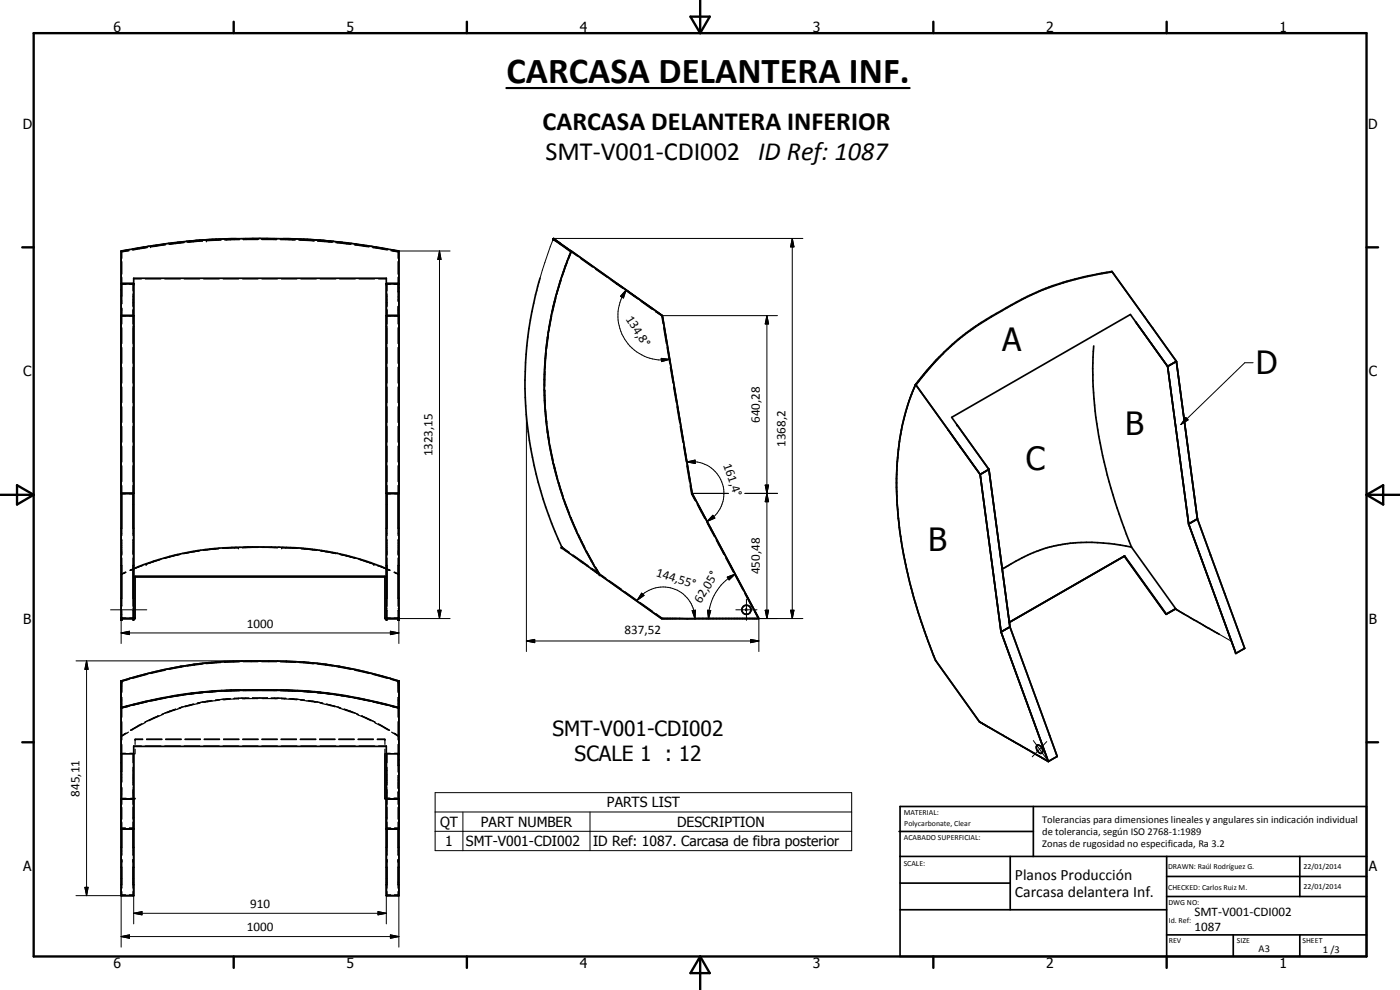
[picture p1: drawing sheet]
<svg xmlns="http://www.w3.org/2000/svg" width="420mm" height="297mm" viewBox="0 0 420 297" stroke-linecap="round" stroke-linejoin="round" font-family="sans-serif">
<g fill="none" stroke="#000" stroke-width=".51">
<path d="M55.9 72.4a272.6 272.6 0 0 1 44.2 0M69.4 71.6a196.7 196.7 0 0 0-33 3.7v110.3h4.1v-12.7h75v12.7h4.2v-110.3a196.1 196.1 0 0 0-33.1-3.7M166 71.8l5.3 3.7M166.1 71.5v.1M166.1 71.6l.2 .1M166.2 71.6l5.2 3.7M170.2 78.5l-1.1 2.9M170.8 77l-2.2 5.9M171.3 75.5h.1M171.4 75.3l13.8 9.8M171.4 75.3l-.1 .2M171.4 75.3l-1.1 3"/>
<path d="M36.4 94.7h3.7M40.1 85.1h-3.5v3.7M115.9 94.7h3.8M115.9 85.1h3.8M119.5 85.1v2.4M162.1 83.4a114.1 114.1 0 0 0 6.5 80.7M164.5 99.8l-.2 1.5M164.8 98.2l-1.2 9.4M165.7 93.6l-1.1 6M166.1 91.9l-.4 1.5M168.2 84.2l-2.2 7.8-1.2 6.1M168.7 82.7l-1.9 6.3"/>
<path d="M185.2 85.1l13.6 9.6M185.2 85.1l5.2 3.7M192 89.9l6.8 4.8M198.8 94.7l8.9 53.3M342 98.2l6.1 8.5M163.4 113.8v3.3M163.4 117v3.3M163.4 110.8v3.1M163.5 109.1v1.6M163.6 107.5l-.2 4.7M164.1 102.8l-.3 3.1M273.1 119.4a67.8 67.8 0 0 0-3.7 17.9"/>
<path d="M273.6 118.3l-.4 1M274 117.3l-1.2 3M274.7 115.5l-.8 1.9M274.8 115.4l19.4 27M274.8 115.4l-.1 .1M274.8 115.4l-.4 .9M279.6 109.6l-4.9 5.9M281.3 107.8l-6.5 7.6M328.2 103.8a122 122 0 0 0 6.4 46.6l5 13.8M349.2 108.3l1.2 1.6M350.4 109.9l-11.2-15.5-53.6 30.8 11.2 15.6M350.4 109.9l6.3 47.3"/>
<path d="M353 108.4l-19.3-27a85.2 85.2 0 0 0-34.7 12.7 68.2 68.2 0 0 0-18.9 15M353 108.4l6.4 47.3M353 108.4l-2.6 1.5M163.4 120.1l.7 7.9M163.5 121.7l.1 1.6M163.8 125l1.2 9.4 1 4.6M164.1 128.1l.4 3.1M165 134.3l1 4.6M166 138.9l.8 3.1M269.4 137.4l-.2 2.5M269.5 136.2l-.4 7.5M270.8 127.8l-1.3 8.3"/>
<path d="M271.6 124.5l-.6 2.2M272.1 122.5l-.3 1.1M272.5 121.3l-.3 1.1M284.6 128.9l9.6 13.5zM36.4 148h3.7M36.6 148v10.5M39.9 148v10.5M115.9 148h3.8M116.2 148v10.5M119.5 148v10.5M166.8 142l1.8 6.1M167.2 143.6l.5 1.5"/>
<path d="M167.6 145l1 3.1M168.6 148.1l3.3 8.9M168.6 148.1l1.6 4.5M170.1 152.5l1.8 4.5M171.9 157l.6 1.4M172.5 158.4l2.1 4.3M172.5 158.4l2.7 5.7M207.7 148l20 37.6h-23.8M207.7 148l16.8 31.5M269.1 143.6v2.6M269.1 146.1l.1 4.1M269.1 147.6v1.2"/>
<path d="M269.2 150.1l.1 1.4M269.3 151.4l.1 1.5M269.4 152.8l.9 8.2M269.5 154.1l1.2 9.7M294.2 142.4l6.2 47.2M296.8 140.8l-2.6 1.6M296.8 140.8l6.3 47.3M356.7 157.2l14.2 38.8M356.9 157.1l-.2 .1M359.4 155.7l14.1 38.8M359.4 155.7h-.2M359.4 155.7l-2.7 1.5"/>
<path d="M36.6 169.7v9.8M39.9 169.7v9.8M40.1 170.6a86.9 86.9 0 0 1 33.7-6.5l9.9 .1 8.6 .4a82 82 0 0 1 23.6 6M40.5 173.1h75M116.2 169.7v9.8M119.5 169.7v9.8M168.5 164.3l11.4 8.1M174.5 162.7l.7 1.4M175.2 164.1l3.1 5.6M176.7 166.9l1.6 2.8M178.3 169.7l1.6 2.7M179.9 172.4l18.6 13.2h5.5"/>
<path d="M270.7 163.7l1.1 5.7M271 165.1l.5 2.9M271.5 168.1l1.6 7.1M272.4 172.3l1.1 4.3M273.5 176.6l.8 2.9M273.5 176.5l.8 3M274.3 179.5l.4 1.4M274.3 179.5l1.3 4.3M337.5 166.8l-34.6 19.9M337.5 166.8l12.5 17.5M339.6 164.2a53.2 53.2 0 0 0-22-.6l-.7 .1a44.3 44.3 0 0 0-14.7 6.2l-1.4 .8M339.6 164.2l13.2 18.4"/>
<path d="M364.9 179.6l6 16.4M36.6 185.6h.1M40.1 185.6v-102.1h75.8v102.1M40.1 185.4h.4M115.5 185.4h.4M119.5 185.6h.1M209.7 185.6h-3.5M275.1 182.3l.5 1.5M275.6 183.8l2.9 8.6M276 185.2l2.5 7.2M278.5 192.4l2.3 5.8 13.2 18.4 .7 .4M300.4 189.6l14.2 38.9"/>
<path d="M303.1 188.1l14.2 38.8M303.1 188.1l-2.7 1.5M352.8 182.6l13.2 7.7M352.8 182.6l-2.8 1.7M370.7 196h.2M373.5 194.5l-2.6 1.5M36.4 204.3a118.9 118.9 0 0 1 27.1-5.5 169.9 169.9 0 0 1 38.3 1.1l7.7 1.6 10.2 2.8v64.4h-3.8v-44.8h-75.8v44.8h-3.7zM36.4 212.3a134.2 134.2 0 0 1 35.6-5.3h12.5a133.6 133.6 0 0 1 35.2 5.3M58.7 207.9l-2.6 .4M58.7 207.9l-11 1.8-11.3 2.7M69.4 207.2l-10.7 .7M69.4 207.2h17.2"/>
<path d="M71.2 207.1l-1.8 .1M84.8 207.1l1.8 .1M86.6 207.2l3.4 .1a141 141 0 0 1 29.7 5.1M86.6 207.2l6.6 .4 7.3 .8M294.7 217l1.5 .9M294.7 217l3.1 1.8M296.6 218.1l5.4 3.1M299.4 219.7l11.8 6.8M36.4 239.8h3.7M40.1 226.2h-3.5v5.2M40.1 239.6h.4M115.5 226.2v13.4h.4"/>
<path d="M115.9 239.8h3.8M115.9 226.2h3.8M119.5 226.2v3.5M302.7 221.6l2.2 1.3M306.2 223.6l1.3 .8M308.1 224.7l6.5 3.8M311.2 223.7a1.44 1.44 0 0 1 1.5 .6 1.44 1.44 0 0 1-.1 1.7 1.62 1.62 0 0 1-1.4-2.3zM311.6 226.7l3 1.8M312.3 222.2l2.3 6.3M314.8 228.4l-.2 .1M317.3 226.9l-.2 .1M317.3 226.9l-2.7 1.6"/>
<path d="M36.4 248.7h3.7M36.6 248.7v5.6M39.9 248.7v5.6M115.9 248.7h3.8M116.2 248.7v5.6M119.5 248.7v5.6M269.8 249.5h40.3M270.1 242h140v45h-140zM270.1 257h140M303.2 257v16M310.1 242v15M350.1 257v30"/>
<path d="M390.1 257v12M36.6 260.2v5.3M39.9 260.2v5.3M116.2 260.2v5.3M119.5 260.2v5.3M270.1 265h33.1M270.1 273h80M350.1 269h60M350.1 263h60M350.1 280.5h60M370.1 280.5v6.5M390.1 280.5v6.5"/>
<circle cx="224" cy="183" r="1.37"/>
</g>
<g fill="none" stroke="#000" stroke-width=".35">
<path d="M36.4 75.5l2.2-.4-2.2 .4M36.6 78.5v3.8M38.8 75.2l-2.2 .4v1.9M38.9 74.8l-2.5 .5M43.8 74.2l-4.1 .7M44.1 74.2l-4.4 .7M44.2 74.3l-4.4 .7M45.5 73.8l-5.3 .8M49.6 73.3l-4.4 .7 4.4-.6M49.7 73.4l-4.4 .7M50.7 73.2l4.4-.5zM52 72.9l-5.2 .7"/>
<path d="M55.3 72.8l-4.5 .5M55.9 72.4l-2.6 .3M60.7 72.2l-4.5 .4M60.8 72.3l-4.4 .4M66.3 71.9l-4.5 .2 4.5-.2M66.4 72.1l-4.5 .2M70.4 71.8l-3 .1 4.5-.1M71.9 71.8h-1.2M71.9 71.9l-4.4 .1M73 71.8h4.5M73.9 71.6h-2.8M74.8 71.8h-1.8"/>
<path d="M75.2 71.6h5.6M77.5 71.9h-4.5M78.6 71.9h4.4M78.6 71.8h4.4M81.4 71.8h1.6M82.2 71.6h2.8M84.1 71.9l4.5 .1M84.1 71.8l4.5 .1-4.5-.1M89.7 72.1l4.4 .2M89.7 71.9l4.5 .2-4.5-.2M95.3 72.3l4.4 .4M95.3 72.2l4.5 .4"/>
<path d="M100.1 72.4l2.6 .3M100.8 72.8l4.4 .5M100.9 72.7l4.5 .5zM104 72.9l5.3 .7M106.3 73.4l4.4 .7M106.5 73.4l4.4 .6-1.4-.2M106.5 73.3l2.9 .4M110.6 73.8l5.2 .8M111.8 74.3l4.4 .7M116.4 74.9l-4.4-.7 4.4 .7M117.1 74.8l2.6 .5M117.3 75.2l2.2 .4v1.9"/>
<path d="M119.5 78.5v3.8M119.7 75.5l-2.2-.4 2.2 .4M166.1 71.5v.1M166.1 71.6l.2 .1M166.2 71.6l2.1 1.5M169.3 73.8l2.1 1.5M170.3 78.7l-1.6 4.3M171.4 75.5v.1M171.4 75.6h.1M171.5 75.6l1.8 1.3M171.5 75.6l-.9 2.1M174.2 77.6l3.6 2.5"/>
<path d="M36.4 85.1h.1M36.5 85.1h.1M36.6 83.2v1.9M36.6 88.8v2.4M36.6 92.4v4.8M36.6 98.3v4.8M36.6 85.3h1.1M36.6 94.8h1.1M38.8 94.8h1.1M38.9 85.3h1.2M39.9 85.3v1.9M39.9 88.2v3.8"/>
<path d="M39.9 92.9v4.3M39.9 98.3v4.8M39.9 85.3h.1M39.9 98h.1M39.9 90.8h.1M40 85.3h.1M40 98h.1M40 90.8h.1M40.1 83.7h2.3M43.6 83.7h4.7M49.4 83.7h4.7M55.3 83.7h4.6"/>
<path d="M61.1 83.7h4.7M67 83.7h4.6M72.8 83.7h4.6M78.6 83.7h4.7M84.4 83.7h4.7M90.3 83.7h4.6M96.1 83.7h4.7M101.9 83.7h4.7M107.8 83.7h4.6M113.6 83.7h2.3M115.9 85.3h.1M115.9 98h.1"/>
<path d="M115.9 90.8h.1M115.9 85.3h1.2M116.1 85.3h.1M116.1 98h.1M116.1 90.8h.1M116.2 85.3v1.9M116.2 88.2v3.8M116.2 92.9v4.3M116.2 98.3v4.8M116.2 94.8h1.1M118.3 85.3h1.2M118.4 94.8h1.1"/>
<path d="M119.5 83.2v1.9M119.5 87.5v3M119.5 91.9v5.3M119.5 98.3v4.8M119.6 85.1h.1M165.6 94.9l-.8 4.3M166.9 89.4l-1.1 4.4M168.4 84l-1.2 4.3M178.7 80.8l3.7 2.5M183 83.5l-.2 .2M183.3 84l1.8 1.3M185.1 85.3l1.8 1.2"/>
<path d="M185.1 85.2v.1M185.2 85.1h.1M185.2 85.1l1.2 .8M185.2 85.1l1.8 1.3M187.5 86.7l1.7 1.2M187.8 87.2l3.6 2.5M187.9 87l4 2.8M189.7 88.3l.5 .3M192.3 90.3l3.6 2.6M192.4 90.2l3.7 2.6M192.8 90.4l3.4 2.5M196.8 93.5l1.8 1.3 .4 2.4"/>
<path d="M197 93.4l1.8 1.3M197.1 93.5l1.7 1.2M198.8 94.7l.4 2.4M199.2 98.3l.8 4.8M199.4 98.3l.8 4.7M333.7 81.4l.1 .3a83.5 83.5 0 0 0-26.9 8.2 108.4 108.4 0 0 0-18.2 11.2l-.8 .7a80.9 80.9 0 0 0-12.9 13.7l-.2-.1M36.6 104.3v4.7M36.6 110.2v4.7M36.6 116.1v4.7M39.9 104.3v4.7M39.9 110.2v4.7M39.9 116.1v4.7"/>
<path d="M116.2 104.3v4.7M116.2 110.2v4.7M116.2 116.1v4.7M119.5 104.3v4.7M119.5 110.2v4.7M119.5 116.1v4.7M163.5 117.1l.1 4.4M163.6 111.5l-.1 4.5M163.9 105.9l-.3 4.5M164.6 100.4l-.6 4.4M200.2 104.3l.8 4.7M200.4 104.2l.8 4.7"/>
<path d="M201.2 110.2l.8 4.7M201.4 110.1l.7 4.8M202.1 116.1l.9 4.8M202.3 116l.8 4.8M36.6 122v4.7M36.6 127.9v4.8M36.6 133.9v4.7M36.6 139.7v4.8M39.9 122v4.7M39.9 127.9v4.8M39.9 133.9v4.7M39.9 139.7v4.8"/>
<path d="M116.2 122v4.7M116.2 127.9v4.8M116.2 133.9v4.7M116.2 139.7v4.8M119.5 122v4.7M119.5 127.9v4.8M119.5 133.9v4.7M119.5 139.7v4.8M163.7 122.7l.5 4.4M164.3 128.2l.6 4.5M165.1 133.8l.9 4.4M166.3 139.2l1.1 4.4"/>
<path d="M203.1 122l.9 4.8M203.4 122l.8 4.7M204.1 127.9l.8 4.8M204.3 127.9l.8 4.7M205.1 133.9l.8 4.7M205.3 133.8l.9 4.8M206.1 139.8l.8 4.7M206.3 139.7l.8 4.8M36.6 145.7v2.3M36.6 158.5v2.2M36.6 148.1h1.1M38.8 148.1h1.1"/>
<path d="M39.9 145.7v2.3M39.9 158.5v2.2M39.9 151.4h.1M40 151.4h.1M115.9 151.4h.1M116.1 151.4h.1M116.2 145.7v2.3M116.2 158.5v2.2M116.2 148.1h1.1M118.4 148.1h1.1M119.5 145.7v2.3M119.5 158.5v2.2"/>
<path d="M167.7 144.7l1.3 4.2M169.4 150l1.5 4.2M171.4 155.2l1.7 4.1M207.1 145.7l.4 2.4M207.3 145.7l.4 2.3M207.5 148.1l1.2 2.2M207.7 148v.1M207.7 148l-.2 .1M207.7 148l1.2 2.2M209.2 151.4l2.3 4.2M209.5 151.3l2.2 4.3M212.1 156.7l2.3 4.3"/>
<path d="M212.3 156.6l2.3 4.3M36.6 161.8v4.5M36.6 167.4v2.3M36.6 179.5v2.4M37.7 171.7l-1.3 .7M37.7 171.6l-1.1 .6M39.9 161.8v4.5M39.9 167.4v2.3M39.9 179.5v2.4M40.1 170.6l-1.2 .5M42.7 169.7l-3.6 1.5M48.3 167.8l-4.5 1.5"/>
<path d="M54 166.4l-4.6 1.1M59.8 165.3l-4.7 .8M65.6 164.6l-4.6 .5M71.5 164.3l-4.7 .2M77.4 164.3h-4.7M78.6 164.3h4.7M84.5 164.3l4.7 .2M90.4 164.6l4.7 .5M96.3 165.3l4.6 .8M102.1 166.4l4.5 1.1M107.7 167.8l4.5 1.5M113.3 169.7l3.6 1.5"/>
<path d="M115.9 170.6l1.2 .5M116.2 161.8v4.5M116.2 167.4v2.3M116.2 179.5v2.4M118.3 171.7l1.4 .7M118.3 171.6l1.2 .6M119.5 161.8v4.5M119.5 167.4v2.3M119.5 179.5v2.4M168.6 164.1l2.3 1.6M172 166.5l4.6 3.3M173.6 160.3l1.9 4"/>
<path d="M176.1 165.4l2.1 3.9M177.7 170.6l2.2 1.6M178.8 170.2l1.1 2M179.9 172.2l1.9 1.3M181 172.9l-.2 .2M182.7 174.2l3.8 2.6M187.4 177.5l3.8 2.6M215 162.1l2.2 4.2M215.2 162l2.3 4.3M217.8 167.4l2.3 4.3M218 167.3l2.3 4.3M220.7 172.8l2.3 4.2"/>
<path d="M220.9 172.7l2.3 4.3M223.5 178.1l2.3 4.3M223.7 178.1l2.3 4.3M360.8 167.9l-.1 .1M363.3 166.5l-.1 .1M36.4 181.6h.1M36.4 184.3h.1M36.5 181.6h.1M36.5 184.3h.1M36.6 183.1v2.5M36.6 185.4h1.1M38.9 185.4h1.2"/>
<path d="M39.9 183.1v2.5M39.9 182.7h.1M39.9 183.3h.1M40 182.7h.1M40 183.3h.1M60.7 199.3l-4.5 .6M66.2 198.8l-4.4 .3M71.8 198.6l-4.4 .2M73 198.5h4.5M78.6 198.5h4.5M84.2 198.6l4.5 .2M89.8 198.8l4.5 .4"/>
<path d="M95.4 199.3l4.5 .6M115.9 182.7h.1M115.9 185.4h1.2M115.9 183.3h.1M116.1 182.7h.1M116.1 183.3h.1M116.2 183.1v2.5M118.3 185.4h1.2M119.5 183.1v2.5M119.5 182.7h.1M119.5 183.3h.1M119.6 182.7h.1"/>
<path d="M119.6 183.3h.1M192.1 180.8l3.8 2.6M196.8 184.1l1.8 1.4M198.6 185.5l-.1 .1M222.7 185.6h1.6M224.1 182.8l-.2-.1-.2 .3 .4 .2M226.4 183.4l1.1 2.2h-1.6M226.6 183.4l1.1 2.2M36.6 209.3v5.9M36.6 216.5v5.5M38.6 211.8l-2.2 .5M38.6 219.7l-2 1.2"/>
<path d="M38.7 203.8l-2.1 .7v3.2M38.8 211.9l-2.2 .6M38.9 211.8l-2.5 .6M42.5 217.2l-3.4 1.9M43.6 216.8l-4.1 2.3M44 210.4l-4.4 1.1M44.1 202.4l-4.3 1.1M44.2 210.6l-4.4 1M45.2 210.2l-5 1.3M47.5 214.8l-4 1.9M48.9 214.4l-4.2 1.9M49.5 209.3l-4.4 .9"/>
<path d="M49.6 201.1l-4.4 1M49.6 209.5l-4.3 .9M51.6 209l-5.1 1M52.7 212.8l-4.2 1.6M54.4 212.4l-4.4 1.5M55.1 208.4l-4.5 .7M55.1 200l-4.4 .9M55.1 208.5l-4.4 .8M55.5 208.4l-2.6 .4M58.1 211.2l-4.3 1.2M60 210.9l-4.5 1.2M60.6 207.7l-4.4 .5"/>
<path d="M60.7 207.8l-4.4 .6M63.5 210.2l-4.3 .8M65.8 210.1l-4.6 .6M66.2 207.3l-4.4 .3M66.3 207.4l-4.5 .3M69.1 209.6l-4.4 .5M71.2 207.1h2.7M71.6 209.7l-4.6 .3M71.8 207.1l-4.5 .1M71.9 207.3l-4.5 .1M73 207.2h10M74.7 209.5h-4.5"/>
<path d="M75.8 209.4h4.5M77.4 209.6h-4.6M77.5 207l-4.5 .1M78.6 207l4.5 .1M78.6 209.6h4.7M81.4 209.5h4.4M82.1 207.1h2.7M84.2 207.3l4.5 .1M84.2 207.1l4.5 .1M84.4 209.7l4.7 .3M86.9 209.6l4.5 .5M89.8 207.4l4.4 .3"/>
<path d="M89.8 207.3l4.5 .3M90.2 210.1l4.7 .6M92.5 210.2l4.4 .8M95.3 207.8l4.5 .6M95.5 207.7l4.4 .5M96 210.9l4.5 1.2M98 211.2l4.3 1.2M100.5 208.4l2.6 .4M100.9 208.5l4.4 .8M101 200l4.4 .9M101 208.4l4.4 .7M101.7 212.4l4.4 1.5"/>
<path d="M103.3 212.8l4.2 1.6M104.4 209l5.1 1M106.4 209.5l4.4 .9M106.5 201.1l4.3 1M106.5 209.3l4.4 .9M107.1 214.4l4.3 1.9M108.5 214.8l4.1 1.9M110.8 210.2l5.1 1.3M111.9 210.6l4.3 1M111.9 202.4l4.3 1.1M112 210.4l4.4 1.1M112.4 216.8l4.1 2.3"/>
<path d="M113.6 217.2l3.3 1.9M117.2 211.8l2.5 .6M117.3 211.9l2.2 .6M117.3 203.8l2.2 .7v3.2M117.5 211.8l2.2 .5M117.5 219.7l2 1.2M119.5 209.3v5.9M119.5 216.5v5.5M36.4 239.5h.1M36.5 239.5h1.4M36.6 226.1h1.1M36.6 223.4v2.8"/>
<path d="M36.6 231.4v3.3M36.6 236.3v5M36.6 239.6h1.1M37.7 220l-1.3 .9M38.9 226.1l1.2 .1M38.9 239.6h1.2M39.2 239.5h1.3M39.9 236.4h.1M39.9 226.2v2.7M39.9 230.2v5.4M39.9 236.9v4.4M40 236.4h.1"/>
<path d="M40.5 224.8v1.4M40.5 221.9h2.3M42.4 223.8l-2.3 .1M42.8 221.8h-2.3v1.6M43.6 223.8h4.7M44 221.9h4.6M44 221.8h4.6M49.4 223.8h4.7M49.7 221.9h4.7M49.7 221.8h4.7M55.3 223.8h4.6M55.5 221.9h4.6"/>
<path d="M55.5 221.8h4.6M61.1 223.8h4.7M61.3 221.9h4.6M61.3 221.8h4.6M67 223.8h4.6M67.1 221.9h4.6M67.1 221.8h4.6M72.8 223.8h4.6M72.8 221.9h4.7M72.8 221.8h4.7M78.6 223.8h4.7M78.6 221.9h4.6"/>
<path d="M78.6 221.8h4.6M84.4 221.9h4.6M84.4 221.8h4.6M84.4 223.8h4.7M90.1 221.9h4.7M90.1 221.8h4.7M90.3 223.8h4.6M95.9 221.9h4.6M95.9 221.8h4.6M96.1 223.8h4.7M101.7 221.9h4.6M101.7 221.8h4.6"/>
<path d="M101.9 223.8h4.7M107.5 221.9h4.5M107.5 221.8h4.5M107.8 223.8h4.6M113.2 221.9h2.3M113.2 221.8h2.3v1.6M113.6 223.8l2.3 .1M115.5 239.5h1.4M115.5 224.8v1.4M115.9 236.4h.1M115.9 239.6h1.2M116.1 236.4h.1"/>
<path d="M116.2 226.2v2.7M116.2 230.2v5.4M116.2 236.9v4.4M116.2 239.6h1.1M117.1 226.1l-1.2 .1M118.1 239.5h1.6M118.3 226.1h1.2M118.3 220l1.4 .9M118.3 239.6h1.2M118.4 239.6h1.1M119.5 223.4v2.8M119.5 229.7v1.9"/>
<path d="M119.5 232.7v3.9M119.5 237.6v3.7M119.6 226.2h.1M36.6 248.5h1.1M36.6 242.2v3.6M36.6 246.7v1.8M36.6 248.6v.1M36.6 254.3v2.4M36.6 257.9v2.3M38.8 248.5h1.1M39.9 245.4h.1M39.9 242.2v3.6"/>
<path d="M39.9 246.7v1.8M39.9 248.6v.1M39.9 254.3v2.4M39.9 257.9v2.3M40 245.4h.1M115.9 245.4h.1M116.1 245.4h.1M116.2 248.5h1.1M116.2 242.2v3.6M116.2 246.7v1.8M116.2 248.6v.1M116.2 254.3v2.4"/>
<path d="M116.2 257.9v2.3M118.4 248.5h1.1M119.5 242.2v3.6M119.5 246.7v1.8M119.5 248.6v.1M119.5 254.3v2.4M119.5 257.9v2.3M36.4 263.6h.1M36.4 266.4h.1M36.5 263.6h.1M36.5 266.4h.1M36.6 267.5v1h1.1"/>
<path d="M36.6 265.5v1M39.9 267.5v1h-1.1M39.9 263.7h.1M39.9 265.5v1M39.9 264.7h.1M39.9 265.3h.1M40 263.7h.1M40 264.7h.1M40 265.3h.1M115.9 263.7h.1M115.9 264.7h.1M115.9 265.3h.1"/>
<path d="M116.1 263.7h.1M116.1 264.7h.1M116.1 265.3h.1M116.2 267.5v1h1.1M116.2 265.5v1M119.5 267.5v1h-1.1M119.5 265.5v1M119.5 264.7h.1M119.5 265.3h.1M119.6 264.7h.1M119.6 265.3h.1"/>
</g>
<g fill="#000">
<circle cx="45.2" cy="74" r=".18"/>
<circle cx="61.9" cy="72.3" r=".18"/>
<circle cx="94.2" cy="72.1" r=".18"/>
<circle cx="166" cy="71.8" r=".25"/>
<circle cx="166.1" cy="71.8" r=".25"/>
<circle cx="166.1" cy="71.5" r=".25"/>
<circle cx="166.1" cy="71.5" r=".18"/>
<circle cx="40.1" cy="85.3" r=".25"/>
<circle cx="115.9" cy="85.3" r=".25"/>
<circle cx="119.7" cy="85.1" r=".25"/>
<circle cx="119.7" cy="85.1" r=".18"/>
<circle cx="163.5" cy="117.1" r=".18"/>
<circle cx="274.7" cy="115.5" r=".25"/>
<circle cx="287.2" cy="127.4" r=".25"/>
<circle cx="36.6" cy="166.3" r=".18"/>
<circle cx="43.8" cy="169.3" r=".18"/>
<circle cx="71.5" cy="164.3" r=".18"/>
<circle cx="84.5" cy="164.3" r=".18"/>
<circle cx="112.2" cy="169.3" r=".18"/>
<circle cx="116.2" cy="166.3" r=".18"/>
<circle cx="119.5" cy="166.3" r=".18"/>
<circle cx="168.5" cy="164.3" r=".25"/>
<circle cx="168.6" cy="164.1" r=".18"/>
<circle cx="168.6" cy="164.2" r=".18"/>
<circle cx="179.9" cy="172.4" r=".25"/>
<circle cx="179.9" cy="172.4" r=".18"/>
<circle cx="36.4" cy="185.6" r=".25"/>
<circle cx="36.6" cy="185.6" r=".25"/>
<circle cx="39.9" cy="185.6" r=".25"/>
<circle cx="40.1" cy="185.6" r=".25"/>
<circle cx="115.9" cy="185.6" r=".25"/>
<circle cx="116.2" cy="185.6" r=".25"/>
<circle cx="119.5" cy="185.6" r=".25"/>
<circle cx="119.7" cy="185.6" r=".25"/>
<circle cx="36.4" cy="204.3" r=".25"/>
<circle cx="36.6" cy="204.5" r=".18"/>
<circle cx="95.5" cy="207.7" r=".18"/>
<circle cx="119.5" cy="204.5" r=".18"/>
<circle cx="119.7" cy="204.3" r=".25"/>
<circle cx="40.5" cy="221.9" r=".18"/>
<circle cx="115.5" cy="221.9" r=".18"/>
<circle cx="119.5" cy="237.6" r=".18"/>
<circle cx="119.5" cy="226.2" r=".18"/>
</g>
<g fill="none" stroke="#000" stroke-width=".71">
<path d="M10.1 9.9h400v277.1h-400zM70.1 6.5v3.4M140.1 6.5v3.4M207.2 5h5.8l-2.9 4.9zM210.1 0v9.9M280.1 6.5v3.4M350.1 6.5v3.4M6.7 74.2h3.4M410.1 74.2h3.5M.1 148.5h10M5.1 145.6l5 2.9-5 2.9zM410.1 148.5h10"/>
<path d="M410.1 148.5l5-2.9v5.8zM6.7 222.7h3.4M410.1 222.7h3.5M70.1 287v3.4M140.1 287v3.4M210.1 287v10M210.1 287l2.9 5h-5.8zM280.1 287v3.4M350.1 287v3.4"/>
</g>
<g fill="none" stroke="#000" stroke-width=".3">
<path d="M119.7 75.3h15.4M131.9 75.3l.5 2.6h-1zM131.9 75.3v110.3M237.8 71.5l.5 2.6h-1zM237.8 71.5v114.1M240.9 71.5h-74.8l-1.8 4.9-2.2 7M185.2 85.1l5.3 3.7M187.9 87l-.8 2.4-.9-.5zM187.9 87a13.3 13.3 0 0 0-.4 14.8 13.3 13.3 0 0 0 13.5 6M198.8 94.7h34.5M230.2 94.7l.5 2.5h-1.1zM230.2 94.7v90.9"/>
<path d="M198.4 107.5l2.6 .3-2.5 .7zM376.1 108.8h-2.5l-19.2 18.6M158 124.4v71.1M206.2 138.6l2.4-.6v1.1zM206.2 138.6a9.9 9.9 0 0 1 6.7 1.4 9.5 9.5 0 0 1 1.3 15l-2 1.5M355.9 125.3l.7 .7-2.2 1.4zM207.7 148h10.9M213.9 154.6l.6 .8-2.3 1.1zM223.6 148h9.7M229.6 145.5h1.1l-.5 2.5zM229.6 145.5h1.1l-1.1 5h1.1zM230.2 148l.5 2.5h-1.1z"/>
<path d="M192.6 178l.7 .6-2.1 1.5zM218.3 173.1l2.3-.8-1.8 1.7zM220.6 172.3a15.1 15.1 0 0 0-8 13.3M224 179.8v6.3M22.8 198.3h55.2M26 198.3l.4 2.5h-.9zM26 198.3v70.4M33.2 183h10.9M36.4 189.9l2.5-.5v1zM36.4 185.6v7.5M36.4 189.9h83.3M117.2 189.4l2.5 .5-2.5 .5z"/>
<path d="M131.4 183.1h1l-.5 2.5zM135.1 185.6h-15.4v7.5M158 192.3l2.5-.4v.9zM158 192.3h69.7M191.2 180.1a9.6 9.6 0 0 1 4.9-3.5 9.6 9.6 0 0 1 12.1 6.6l.4 2.4M207.7 183.2l1-.1-.1 2.5zM212.3 183.1l1 .1-.7 2.4zM220.8 183h6.4M225.2 191.9l2.5 .4-2.5 .5zM227.7 185.6v9.9M229.6 183.1h1.1l-.5 2.5zM237.3 183.1h1l-.5 2.5z"/>
<path d="M240.9 185.6l-42.4 .1M352.8 182.7l16.8 9.7M130.6 237.8h125v17.4h-125zM310.1 222.2l3.7 5.2M314.1 222.5l-4.3 4.6M130.6 243.6h125M130.6 249.4h125M138.9 243.6v11.6M177.1 243.6v11.6M22.8 268.7h13.6v15.5M25.5 266.2h.9l-.4 2.5zM40.1 274l2.5-.5v1z"/>
<path d="M40.1 274h75.8M40.1 268.7v8.5M113.4 273.5l2.5 .5-2.5 .5zM115.9 268.7v8.5M119.7 268.7v15.5M36.4 281l2.5-.5v1zM36.4 281h83.3M117.2 280.5l2.5 .5-2.5 .5z"/>
</g>
<path d="M152 26.4h121" fill="none" stroke="#000" stroke-width=".63"/>
<g fill="#000">
<path d="M131.9 75.3l.5 2.6h-1zM237.8 71.5l.5 2.6h-1zM187.9 87l-.8 2.4-.9-.5zM230.2 94.7l.5 2.5h-1.1zM198.4 107.5l2.6 .3-2.5 .7zM206.2 138.6l2.4-.6v1.1zM355.9 125.3l.7 .7-2.2 1.4zM213.9 154.6l.6 .8-2.3 1.1zM229.6 145.5h1.1l-.5 2.5zM230.2 148l.5 2.5h-1.1zM192.6 178l.7 .6-2.1 1.5zM218.3 173.1l2.3-.8-1.8 1.7z"/>
<path d="M36.4 189.9l2.5-.5v1zM117.2 189.4l2.5 .5-2.5 .5zM131.4 183.1h1l-.5 2.5zM158 192.3l2.5-.4v.9zM207.7 183.2l1-.1-.1 2.5zM212.3 183.1l1 .1-.7 2.4zM225.2 191.9l2.5 .4-2.5 .5zM229.6 183.1h1.1l-.5 2.5zM237.3 183.1h1l-.5 2.5zM26 198.3l.4 2.5h-.9zM25.5 266.2h.9l-.4 2.5zM40.1 274l2.5-.5v1z"/>
<path d="M113.4 273.5l2.5 .5-2.5 .5zM36.4 281l2.5-.5v1zM117.2 280.5l2.5 .5-2.5 .5z"/>
</g>
<text font-size="11" x="152" y="24.8">CARCASA DELANTERA INF.</text>
<g font-size="9.6">
<text x="300.8" y="105.3">A</text>
<text x="376.9" y="112.4">D</text>
<text x="337.7" y="130.4">B</text>
<text x="307.8" y="141.1">C</text>
<text x="278.6" y="165.4">B</text>
</g>
<g font-size="7.9">
<text x="162.8" y="39.1">CARCASA DELANTERA INFERIOR</text>
<text x="163.7" y="48.1">SMT-V001-CDI002 ID Ref: 1087</text>
</g>
<g font-size="6.3">
<text x="165.9" y="220.9">SMT-V001-CDI002</text>
<text x="172.5" y="228.4">SCALE 1 : 12</text>
</g>
<g font-size="4.7">
<text x="304.6" y="263.9">Planos Producción</text>
<text x="304.6" y="269.3">Carcasa delantera Inf.</text>
</g>
<g font-size="4.2">
<text x="34" y="9.6">6</text>
<text x="104" y="9.6">5</text>
<text x="174" y="9.6">4</text>
<text x="244" y="9.6">3</text>
<text x="314" y="9.6">2</text>
<text x="384" y="9.6">1</text>
<text x="6.8" y="38.7">D</text>
<text x="410.6" y="38.7">D</text>
<text x="7" y="112.9">C</text>
<text x="410.8" y="112.9">C</text>
<text x="7" y="187.1">B</text>
<text x="410.8" y="187.1">B</text>
<text x="182.1" y="242.3">PARTS LIST</text>
<text x="132.1" y="248.1">QT</text>
<text x="144.3" y="248.1">PART NUMBER</text>
<text x="203.2" y="248.1">DESCRIPTION</text>
<text x="133.6" y="253.9">1</text>
<text x="139.8" y="253.9">SMT-V001-CDI002</text>
<text x="178" y="253.9">ID Ref: 1087. Carcasa de fibra posterior</text>
<text x="7" y="261.4">A</text>
<text x="410.8" y="261.4">A</text>
<text x="34" y="290.4">6</text>
<text x="104" y="290.4">5</text>
<text x="174" y="290.4">4</text>
<text x="244" y="290.4">3</text>
<text x="314" y="290.4">2</text>
<text x="384" y="290.4">1</text>
</g>
<g font-size="3.9">
<text x="187.7" y="95.6" transform="rotate(58 187.7 95.6)">134,8°</text>
<text x="228.1" y="126.9" transform="rotate(-90 228.1 126.9)">640,28</text>
<text x="129.8" y="136.9" transform="rotate(-90 129.8 136.9)">1323,15</text>
<text x="235.7" y="134.1" transform="rotate(-90 235.7 134.1)">1368,2</text>
<text x="217.1" y="139.4" transform="rotate(71 217.1 139.4)">161,4°</text>
<text x="196.7" y="172.7" transform="rotate(17 196.7 172.7)">144,55°</text>
<text x="228.1" y="172.3" transform="rotate(-90 228.1 172.3)">450,48</text>
<text x="210.3" y="181.2" transform="rotate(-59 210.3 181.2)">62,05°</text>
<text x="74.1" y="188.4">1000</text>
<text x="187.4" y="190.3">837,52</text>
<text x="23.9" y="239" transform="rotate(-90 23.9 239)">845,11</text>
<text x="75" y="272.5">910</text>
<text x="358.5" y="275">SMT-V001-CDI002</text>
<text x="74.1" y="279.4">1000</text>
<text x="358.5" y="279.4">1087</text>
</g>
<g font-size="3.1">
<text x="312.7" y="246.8">Tolerancias para dimensiones lineales y angulares sin indicación individual</text>
<text x="312.7" y="250.4">de tolerancia, según ISO 2768-1:1989</text>
<text x="312.7" y="254">Zonas de rugosidad no especificada, Ra 3.2</text>
<text x="377.7" y="285.6">A3</text>
<text x="397" y="285.9">1 /3</text>
</g>
<g font-size="2.4">
<text x="271.2" y="244.4">MATERIAL:</text>
<text x="271.3" y="252">ACABADO SUPERFICIAL:</text>
<text x="271.4" y="247.9">Polycarbonate, Clear</text>
<text x="271.2" y="259.7">SCALE:</text>
<text x="350.6" y="260.8">DRAWN: Raúl Rodríguez G.</text>
<text x="391.2" y="260.6">22/01/2014</text>
<text x="350.6" y="267">CHECKED: Carlos Ruiz M.</text>
<text x="391.2" y="266.7">22/01/2014</text>
<text x="350.6" y="271.4">DWG NO:</text>
<text x="350.8" y="276.9">Id. Ref:</text>
<text x="350.8" y="282.8">REV</text>
<text x="371.2" y="282.9">SIZE</text>
<text x="390.9" y="282.9">SHEET</text>
</g>
</svg>
